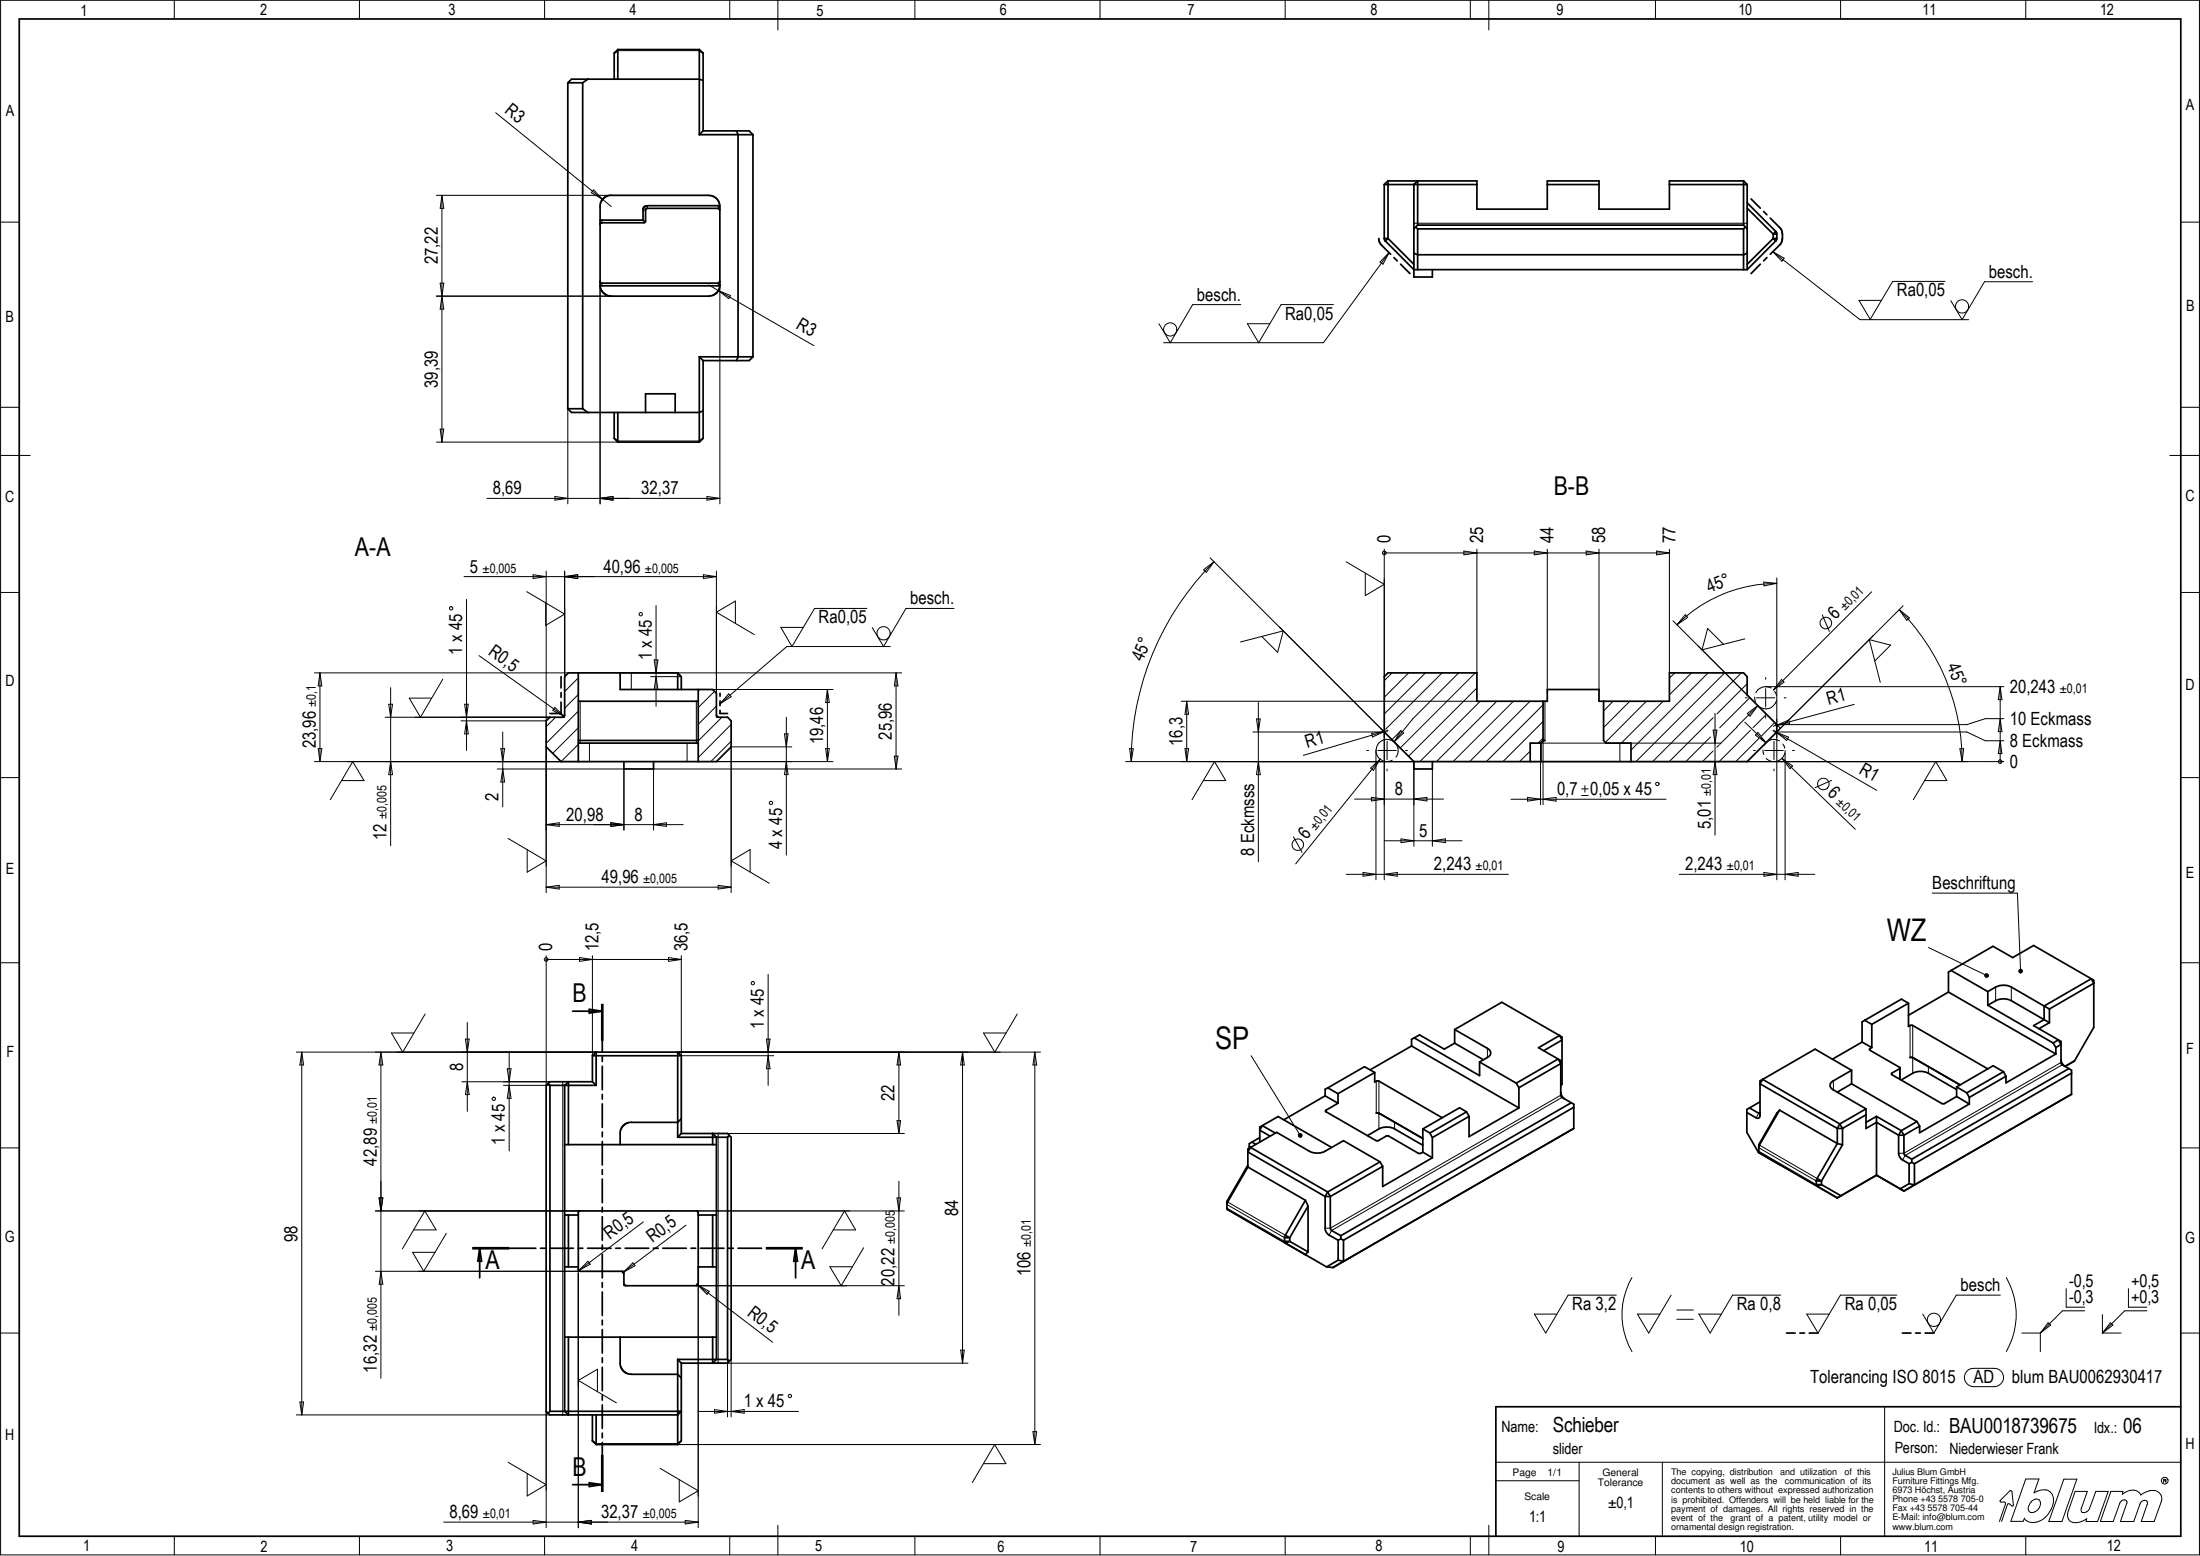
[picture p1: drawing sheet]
<svg xmlns="http://www.w3.org/2000/svg" width="594mm" height="420mm" viewBox="0 0 594 420" stroke-linecap="round" stroke-linejoin="round" font-family="sans-serif">
<g fill="none" stroke="#000" stroke-width=".27">
<path d="M.2 .1h593.7v419.8h-593.7zM47.1 .1v5M97.1 .1v5M147.1 .1v5M166.8 13.7h22M197.1 .1v5M210.1 .1v8M247.1 .1v5M297 .1v5M347 .1v5M397 .1v5M402 .1v8"/>
<path d="M447 .1v5M497 .1v5M547 .1v5M133.9 30.4l28.8 23.4M.2 60h5M117.8 52.7h47.3M119.3 52.7v66.7M119.3 52.7l.5 3.6h-.9zM160.3 51.3l2.4 2.5-3-1.8zM162.6 59.4v.8M162.7 53.8l2.4 2M173.6 56.8h.7"/>
<path d="M174.8 55.5v.8M193.9 55.5v.8M588.9 60h5M117.8 80h47.3M118.9 76.5h.9l-.5 3.5zM119.3 80l.5 3.5h-.9zM162 77v59.1M162.6 76.5v.7M191.4 77l2.6 1.5M193.9 76.5v.7M194 78.5l25.8 14.8M194 78.5l3.3 1.3-.5 .8z"/>
<path d="M194.4 77v59.1M375.1 68.2l-17.7 24.3h-43.2M375.1 68.2l-1.6 3.1-.8-.6zM381.8 60.3h90M478.7 68l23.6 18.3h29.3M478.7 68l3.1 1.7-.6 .8zM525.2 76h-14.1l-6.1 10.2-3-5.1h6M548.9 76.1h-13l-6.1 10.2-3-5.1M335.1 82.3h-13l-6.1 10.2-3-5.1M360.1 82.3h-14.2l-6 10.2-3.1-5.1h6.1M.2 110h5M117.8 119.4h49"/>
<path d="M118.9 115.9h.9l-.5 3.5zM153.3 110.4v25.7M166.8 119.1h22M588.9 110h5M.2 123h8M131.5 134.6h62.9M149.9 134.1l3.4 .5-3.4 .4zM162 134.6l3.5-.5v.9zM190.9 134.1l3.5 .5-3.5 .4zM585.9 123h8M.2 160h5M125.3 155.7h68.2"/>
<path d="M142.2 159.8l10.3 6-5.1 3.1v-6.1M144 155.2l3.5 .5-3.5 .5zM147.5 154.2v40.4h-23M152.5 154.2v28.5M152.5 155.7l3.5-.5v1zM189.9 155.2l3.6 .5-3.6 .5zM193.5 154.2v33M325 153.8l2.8-2.1-2.1 2.9zM326.8 150.6l47.3 47.4-28.6-28.7M327.8 151.7a76.2 76.2 0 0 0-22.3 54M363.6 151.7l10.2 6.1-5.1 3v-6M373.8 149.3h.1"/>
<path d="M373.8 148.3v34.4M373.8 149.3h77M395.3 148.8l3.5 .5-3.5 .5zM398.8 148.3v33.4M414.3 148.8l3.5 .5-3.5 .5zM417.8 148.3v38.9M428.3 148.8l3.5 .5-3.5 .5zM431.8 148.3v37.9M447.3 148.8l3.5 .5-3.5 .5zM450.8 148.3v33.4M476.3 157.2l3.5 .3-3.5 .7zM479.8 157.5a38.2 38.2 0 0 0-27 11.2"/>
<path d="M479.8 156v40.1M505.4 159.8l-26.5 26.5M588.9 160h5M126 161.9v40.7M129.4 177l23 16.5M176.7 178.2h1l-.5 3.5zM177.2 163.5v27.2M198.6 168.4v-6.1l-5.1 3 10.2 6.1M234.1 164.3h-14.1l-6.1 10.3-3-5.2h6M240.4 174.6h-27.9l-18.1 15.4M257.6 164.3h-13l-6 10.3-3.1-5.1M340.7 171.9l4.3 4.2 1.5-5.8-11.5 3.1"/>
<path d="M451.8 167.6l20 20.1M455.1 166l.7 .7-3 2zM471.2 172.5l-11.6 3 1.5-5.8 4.3 4.3M492.1 166l1.9 4.5M506.3 178.5l4.2-4.3-5.7-1.5 2.9 11.5M512.9 164.6a57.8 57.8 0 0 1 16.9 41.1M512.9 164.6l2.7 2.2-.7 .7zM513.9 163.6l-34.4 34.4 1.4-1.4M84.9 181.7h68.6M86.4 181.7v24M86.4 181.7l.5 3.5h-1zM104 193.7h44.5"/>
<path d="M105 190.2h1l-.5 3.5zM105.5 185.7v42.7M119.6 183.4l-6.1 10.3-3-5.2h6.1M125.5 190.2h.9l-.4 3.5zM126 194.6l.4 3.6h-.9zM135.8 197.7v20.2M149.8 191l2.6 2.5-3.1-1.7zM150 193.7l-2.5 2.5M156.2 183l-3.7 3.7M156.2 187.5l-3.7 3.7M156.2 192l-8.7 8.7M156.2 196.5l-6.9 6.9"/>
<path d="M156.7 189.4v11.3M167.5 181.7h76M170.5 181.7v4.5M175.7 182.7h8.3M177.2 182.7l.5 3.5h-1zM188 189.4v11.3M188.9 186.2l-.4 .4M192.4 186.2h32.6M192.9 186.7l-4.4 4.4M193.5 190.7l-5 4.9M194.9 193.7l-6.4 6.4M196.8 187.4l.6 .7-3 1.9z"/>
<path d="M197.4 195.6l-8.9 9M211.8 198.2h1l-.5 3.5zM212.3 193.7v37.2M223.4 186.2v19.5M223.4 186.2l.5 3.5h-.9zM242 181.7l.5 3.5h-1zM242 181.7v25.9M319 189.4h79.8M320.5 189.4v16.3M320.5 189.4l.5 3.5h-1zM338.3 197.7h35.5M339.3 194.1h1l-.5 3.6z"/>
<path d="M339.8 189.7v43M370.4 198l3.4-.5-3.2 1.5zM373.8 197.2v40.4M373.8 197.5l-21.8 6.5M374.6 197.1v.6M374.8 197.2l-1 .3M375.9 181.7l-2.1 2.1M378.1 197.5l-2.2 2.2M378.3 197.3l.7 .6-2.5 2.4zM380.4 181.7l-6.6 6.6M384.9 181.7l-11.1 11.1M389.4 181.7l-15.2 15.2"/>
<path d="M393.9 181.7l-12.4 12.4-5 6.2M398.4 181.7l-20.3 20.3M398.8 185.8l-18.4 18.4M399.7 189.4l-16.3 16.3M404.2 189.4l-16.3 16.3M408.7 189.4l-16.3 16.3M413.2 189.4l-16.3 16.3M416.7 190.3l-15.3 15.4M416.7 194.8l-10.9 10.9M416.7 199.3l-1.3 1.4M416.7 199.9v17.4M417.2 189.4v10.5"/>
<path d="M435.6 189.4l-2.6 2.6M440.1 189.4l-7.1 7.1M444.6 189.4l-11.1 11M449.1 189.4l-11.3 11.3M452.2 181.7l-1.4 1.4M456.8 181.7l-6 5.9M461.3 181.7l-20.9 20.8M461.9 199l-6.7 6.7M462.6 193.8l-11.8 11.9M462.6 197.1h1l-.5 3.6zM463.1 192.7v32.8M465.7 181.7l-23.9 24"/>
<path d="M469.1 196.3l-4.7 4.7M470.2 181.7l-23.9 24M471.2 195l5.7 5.6M471.3 188.4h.5M471.8 184.6l-8.2 8.2M471.8 192.7l2.9-2.2-2.1 2.9zM472.5 188.4l-8.1 8.1M472.7 197.2l-8.3 8.3M473.8 188.3l.2 1.2M474.3 188.4h5M474.7 190.5l-5.7 5.7M474.7 197.8l2.2 2.8-2.9-2.1z"/>
<path d="M474.8 190.6h.1M475 199.4l-6.3 6.3M476.8 185.4h64.3M476.8 182.9v.5M476.8 185.9v5M476.8 193.4v.5M477 192.9l-3.6 3.6M478.3 185.8a3 3 0 0 0-4.2 1.2M478.7 195.7l-3 3M478.8 197.2l.9 .5M479 197.1v.6M479.1 195.2l-.3 .3"/>
<path d="M479.2 186.6l.5 1.2M479.5 195.4l1.4 1.3M479.7 197.7l27.1 15.7M479.7 197.7l3.3 1.4-.5 .8zM479.7 189.1a2.94 2.94 0 0 1-5 1.4M479.8 195.8l-1 .3M479.8 195.8l3.2-1.4 .3 1zM479.8 197.2v40.4M479.8 197.7h51.3l5 2.3h5M481.1 183.5l.6 .7-2.8 2.1zM481.8 188.4h.5M500.7 190.2l-20.9 5.6"/>
<path d="M540.1 185.4v20.3M540.1 194.1l.5 3.5h-1zM540.1 185.4l.5 3.5h-1zM541.1 194.1h-5l-5 1.6h-51.3M.2 210h5M85.9 202.1h1l-.5 3.6zM92.2 210.8h6.1l-3.1-5.1-6 10.2M105.5 205.7l.5 3.5h-1zM134.3 207.6h34.2v16.6M135.2 202.1h1.1l-.5 3.6zM135.8 207.6l.5 3.6h-1.1zM147.5 201.7v39.3"/>
<path d="M156.2 201l-4.7 4.7M156.2 205.5l-.2 .2M159.2 200.7v5h-74.3M185.5 200.7v5M193.5 205.7h31.5M197.4 200.2l-5.5 5.5M212.3 205.7l.5 3.5h-1zM213.8 201.7h-16.4v39.3M223 202.1h.9l-.5 3.6zM241.5 204.2h1l-.5 3.4zM243.5 207.6h-67v16.6M303.9 205.7h77.9v22.8"/>
<path d="M305 202.1l1 .1-.5 3.5zM320 202.1h1l-.5 3.6zM324.9 210.8h6.1l-3.1-5.1-6 10.2M339.8 205.7l.5 3.5h-1zM365.8 215.8h24M369.1 202.6h.5M370.1 207.4l2.6-2.4-1.8 3zM370.3 215.3l3.5 .5-3.5 .5zM371.6 203.2a2.91 2.91 0 0 0 1.9 2.2M372.1 202.6h5M372.7 205l-22.8 28.3M374.6 200.2v4.9"/>
<path d="M374.6 207.6v.6M376 205.3l-1.2 .3M376.9 204.4a2.97 2.97 0 0 0-1.3-4.6 2.97 2.97 0 0 0-4 2.7v35.1M379.6 202.6h.5M381.8 215.8l3.5-.5v1zM386.8 207.6v20.9M408 215.8h41.9M412.5 215.3l3.5 .5-3.5 .5zM413.2 202.8l-2.9 2.9M413.2 205.7h51.4M416 200.7v16.6M416.1 200.7h48.5"/>
<path d="M416.2 200.6v5.1M416.7 215.8l3.5-.5v1zM427.1 214.8h1.8M427.1 213h1.8M428 212.1v1.8M437.4 200.7v5M462.6 202.8l-2.9 2.9M463.1 205.7l.5 3.5h-1zM464.2 201.2l-.6 .6M471.8 205.7h69.3M473.5 202.6h.5M476.1 202.5l.2 1.3"/>
<path d="M476.5 202.6h5M479 200.2v4.9M479 207.6v.6M480.5 200.1a2.98 2.98 0 0 0-4.1 1.2M481.2 204.8l19.8 19.1M481.2 204.8l2.9 2-.7 .8zM481.4 200.9l.6 1.2M482 203.3a2.97 2.97 0 0 1-5 1.5M482 202.6v35M484 202.6h.5M494.6 210.7l-4.4 2M519.7 210.8h6l-3-5.1-6 10.2"/>
<path d="M529.2 202.2l1.1-.1-.5 3.6zM540.1 205.7h.1M540.1 200l.5 3.5h-1zM588.9 210h5M137.2 226.4l10.3 6.1-5.1 3v-6.1M147.5 239.6h49.9M147.5 239.6l3.5-.5v1zM147.5 222.7l3.5-.5v.9zM147.5 222.7h37M165 222.2l3.5 .5-3.5 .4zM176.5 222.7l3.5-.5v.9zM193.9 239.1l3.5 .5-3.5 .5z"/>
<path d="M202.6 235.5v-6.1l-5.2 3.1 10.3 6M349.3 226l2.3 4.2M363.6 236.1h43.7M368.1 235.6l3.5 .5-3.5 .5zM373.8 236.1l3.5-.5v1zM373.8 227h21M378.3 226.5l3.5 .5-3.5 .5zM386.8 227l3.5-.5v1zM453.5 236.1h36.5M476.3 235.6l3.5 .5-3.5 .5zM482 236.1l3.6-.5v1zM.2 260h5"/>
<path d="M147.5 259.1h.1M147.5 258.1v35M147.5 259.1h36.5M156.5 258.6l3.5 .5-3.5 .5zM160 258.1v27M180.5 258.6l3.5 .5-3.5 .5zM184 258.1v27h25M520.8 255.9l15.6 7.5M521.8 241.2h23l.8 21M588.9 260h5M114.8 273.8l-6.1 10.3-3-5.2h6.1M126.2 276.1v24"/>
<path d="M207.4 263.1v30M274.7 273.8l-6.1 10.3-3-5.2h6.1M515.8 276.9v8.7M516.5 276.9v8.7l.5 .2M536.1 263.1l.6-.1 .2 .7-.5-.3 .5 .3a.5 .5 0 0 1-.7 .1 .5 .5 0 0 1-.1-.7zM538.9 266.5v3.7M543.1 266.5v3.7M545.3 261.9a.5 .5 0 0 1 .8 .1 .5 .5 0 0 1-.4 .7l-.1-.5 .1 .5-.5-.3zM80 284.1h81M81.5 284.1l.5 3.5h-1zM81.5 284.1v98M102.9 284.1v88.1"/>
<path d="M102.9 284.1l.5 3.5h-1zM124.7 292.1h23.8M125.7 280.6h1l-.5 3.5zM126.2 292.1l.5 3.5h-1zM136 293.1h12.5M137 288.6h1l-.5 3.5zM137.5 284.1v26.7M137.5 293.1l.5 3.5h-1zM152 292.1v90M183 284.1h98M207 280.6h.9l-.5 3.5zM207.4 285.1l.5 3.5h-.9z"/>
<path d="M242.7 284.1v22M242.7 284.1l.5 3.5h-1zM259.9 284.1l.5 3.5h-1zM259.9 284.1v84M279.4 284.1v106M279.4 284.1l.5 3.5h-1zM337.9 285.1l13.2 21.5M358 299.8v.4M371.6 291.9v8.7M372.4 291.9v8.7l.5 .3M401.7 283.1v2.4M421.5 295.7l-62.3 35.9h-1.4"/>
<path d="M421.8 296.3l-62.2 36-.7 1.2M495.1 291.8v2.5M504.9 283.2v.4M510.9 289.8v.4M512.9 288.6v2.8M516.5 285.7v4.1M520.7 288v1.8M556.5 286.9l-42.4 24.5h-1.4M556.9 287.5l-42.4 24.5-.8 1.2M.2 310h5M192.4 306.1h51.8M193.9 306.1v62"/>
<path d="M242.2 302.6h1l-.5 3.5zM242.7 319v36.2M350.7 306.3a.5 .5 0 0 1 .7-.1 .5 .5 0 0 1 0 .8l-.3-.4 .3 .4h-.6l-.2-.3zM372.4 300.7v4.1M376.6 303v1.8M474.9 309.9l15.6 9M474.9 310.9l15.6 9M475.1 309.2l15.6 9M475.1 311.3l15.6 9M475.3 300.4l-.4 .2-.7 1.2M588.9 310h5M101.4 327h55.3"/>
<path d="M102.4 323.5h1l-.5 3.5zM102.4 323.5l.5 3.5M111.7 332.1h6.1l-3.1-5.1-6 10.2M120.5 333l-6.1 10.3-3-5.1h6.1M173.7 329.9l-17.4 13.2M185.2 330.8l-16.8 12.7M188 327h56.2M225 332.1h6l-3-5.1-6 10.2M233.2 336.9l-6 10.3-3.1-5.1h6.1M242.2 323.5h1l-.5 3.5zM331.3 325.2l15.6 9M331.3 326.2l15.6 9"/>
<path d="M331.5 324.6l15.6 8.9M331.5 326.6l15.6 9.1M.2 360h5M101.4 343.3h55.3M102.9 343.3l.5 3.5h-1zM156.2 342.1v70.4M158.8 340.6l.6 .8-3.1 1.7zM168.4 343.5l-.4 .3M168.4 343.5l2.5-2.5 .6 .8zM188 347.2h56.2M188 346.7l.5 .3M188.5 347l20.1 15.4"/>
<path d="M188.5 347l3 1.7-.6 .8zM188.5 342.1v70.4M242.7 347.2l.5 3.5h-1zM436.4 349.7h-12.9l-6.1 10.3-3-5.2h6M440.7 345a19.9 19.9 0 0 0 0 20M451.3 349.7l-6.1 10.3-3-5.2h6.1M452.8 353.7h4.5M452.8 356.2h4.5M480.9 349.7h-13l-6.1 10.3-3-5.2h6M512.2 349.7h-15.2l-6.1 10.3-3-5.2h6M540.2 349.7h-11.9l-6.1 10.3-3-5.2M541.8 345a19.9 19.9 0 0 1 0 20"/>
<path d="M546 360h5M551 360v5M553.1 357.2l.7 .6-2.8 2.2zM557.9 348v5h5M562.9 353.9h-6l-5.9 6.1M567.7 360h5.1M567.7 355v5M569.9 357.2l.7 .6-2.9 2.2zM574.8 348v5h4.9M579.7 353.9h-6l-6 6.1M588.9 360h5M81 378.6h1l-.5 3.5z"/>
<path d="M161.3 375.8v-6.1l-5.1 3 10.2 6.1M192.4 368.1h69M196.5 367.1v15.5M197.4 367.1v15.5M259.4 364.6h1l-.5 3.5zM508.9 379.9v34.9M531.1 370.3l.5-.4 1.3-.4h5.7a2.48 2.48 0 0 1 2.4 2.5 2.48 2.48 0 0 1-2.4 2.4h-5.7a2.48 2.48 0 0 1-2.2-1.4 2.48 2.48 0 0 1 .4-2.7zM80 382.1h68.5M137.2 394.8l10.3 6.1-5.1 3v-6.1M147.5 381.1v31.4M161 389.8h22M178.3 396.5l10.2 6-5.1 3.1v-6.1"/>
<path d="M183 390.1h98M188.5 381.1h27.1M192.9 380.6l3.6 .5-3.6 .5zM197.4 381.1l3.5-.5v1zM265.6 395.2h6l-3-5.1-6.1 10.2M278.9 386.6h1l-.5 3.5zM403.9 399.8h22.5M403.9 394.8h185M426.4 394.8v20M448.9 394.8v20M547 399.4h3.6l-1.3 3.7 1.7-.7 1.4-.1a2.51 2.51 0 0 1 2.1 2.4 6.2 6.2 0 0 1-5.9 6.4l-1.2-.4-.7-.7-.4 .8h-3.3zM557.3 399.4h3.5l-4 11.4h-3.6z"/>
<path d="M584.3 399.8h.4M584.7 399.8l.2 .5M584.7 399.8l.1-.3h-.5v.8M47.1 414.8v5.1M97.1 414.8v5.1M119.8 411h68.7M144 410.5l3.5 .5-3.5 .5zM147.1 414.8v5.1M156.2 411l3.5-.5v1zM185 410.5l3.5 .5-3.5 .5zM197.1 414.8v5.1M210.1 411.9v8"/>
<path d="M247.1 414.8v5.1M297 414.8v5.1M347 414.8v5.1M397 414.8v5.1M402 411.9v8M447 414.8v5.1M497 414.8v5.1M539.9 410.8l1.7-4.7-.2-.4-1.2-.1-.1-.4 2.9-2.7 .3 .3 .4 3.7-.3 .2-.9-.7-.3 .1-1.7 4.7M547 414.8v5.1M548.7 405.3l.2-.1a1.41 1.41 0 0 1 1.7-.2 2.22 2.22 0 0 1-.2 2.5 2.22 2.22 0 0 1-2.4 .7 2.18 2.18 0 0 1 .7-2.9zM560.4 402.7h3.3l-1.7 4.8 .1 .7 .3 .2 1-.1 .8-.8 1.7-4.8h3.4l-2.9 8.1h-3.1l.2-.7a3.6 3.6 0 0 1-4.8 .3 2.79 2.79 0 0 1-.1-2.6zM570 402.7h3.3l-.2 .8a3.4 3.4 0 0 1 4.7-.3l.3 .5 2-1.1 1.6-.1a2.25 2.25 0 0 1 1.9 2.9l-1.9 5.4h-3.5l1.7-4.7v-.5a1.1 1.1 0 0 0-1.2-.4 1.1 1.1 0 0 0-.8 .9l-1.7 4.7h-3.6l1.7-4.8a.77 .77 0 0 0-.4-1 .77 .77 0 0 0-1 .3l-.5 .5-1.8 5h-3.4z"/>
<circle cx="316" cy="88.9" r="1.78"/>
<circle cx="529.8" cy="82.7" r="1.79"/>
<circle cx="373.8" cy="149.3" r=".49"/>
<circle cx="121.8" cy="164.3" r=".44"/>
<circle cx="173" cy="165.9" r=".46"/>
<circle cx="238.6" cy="171" r="1.81"/>
<circle cx="493" cy="168.2" r="1.57"/>
<circle cx="208.2" cy="216.8" r=".45"/>
<circle cx="447.5" cy="211.7" r=".47"/>
<circle cx="492.4" cy="211.7" r="1.57"/>
<circle cx="540.1" cy="205.6" r=".49"/>
<circle cx="350.5" cy="228.1" r="1.56"/>
<circle cx="147.5" cy="259.1" r=".49"/>
<circle cx="203.3" cy="265.5" r=".44"/>
<circle cx="133.3" cy="296.7" r=".45"/>
<circle cx="522.2" cy="356.4" r="1.81"/>
<circle cx="213.3" cy="377" r=".45"/>
<circle cx="584.6" cy="399.8" r=".92"/>
</g>
<g fill="none" stroke="#000" stroke-width=".47">
<path d="M5.2 5.1h583.7v409.7h-583.7zM165.9 14.4v7M166.8 13.4v.3M166.8 13.7v7.7M166.8 13.7l-.9 .7M166.8 13.4l-.9 1M166.8 13.4h22M188.8 13.4v.3M188.8 13.7v22.7M188.8 13.7l1.1 .7M188.8 13.4l1.1 1M189.9 14.4v20.9"/>
<path d="M153.3 22.4h4M153.3 22.4v88M157.3 22.4v88M158.7 21.4l-1.4 1M188.8 36.4h14.5M189.9 21.8l-1.1-.4h-34.5l-1 1M189.9 35.3l-1.1 1.1M189.9 35.3h12.4l1 1.1M198.9 35.3l.4 1.1v60l-.4 1M203.3 36.4v60M173.6 59.4l-11.6 .2M173.6 59.4l.6 .6"/>
<path d="M174.2 60l-.3 .2h-11.6l-.3 .5M191.4 52.8h.7l1.1 .6 .8 1 .3 .8 .1 21.8M191.4 52.7h-26.9l-.9 .4-.8 .6-.8 1.5v22.2l.4 1 .6 .8 1 .6 1.1 .1M193.9 56.3l.4 .1 .1 .4M193.9 56.3h-19.3l-.3 .3-.1 3.4M194.4 55.7l-19.9-.1-.6 .4-.3 .4v3M373.8 49.8h25M373.8 49.8v14.6M374.8 48.9h24v7.6h19v-7.6h14v7.6h19v-7.6h20M374.8 48.9v15.5M374.8 48.9l-1 .9M417.8 49.8h14"/>
<path d="M450.8 49.8h21M470.8 48.9v11.9M470.8 48.9l1 .9M471.8 49.8v12M471.8 56.2l7 7M471.8 54.8l7.7 7.7M472.9 53.7l2.5 2.5M476.2 57.1l.9 .9M478 58.9l2.9 2.9 .4 1.4v1.2l-.4 1.4-2.9 2.9M162 77h32.4M162 76l.1 .3 .5 .2h31.3l.5-.5M194.4 77l-.1 .9-.6 1.1-.8 .6-1 .3-26.8 .1"/>
<path d="M372.3 64.4l.1 .7 .5 .9 2.6 2.7M373.8 64.4l.3 .7M373.8 64.4h1M374.1 65.1l7.7 7.7h90M374.8 64.4l-.7 .7M374.8 64.4l7 7M376.4 69.6l.9 .8M378.2 71.3l2.5 2.6M381.8 61.8v13h5v-2M381.8 68.4l1 .4h88l1-.4M382.3 61.3l.5 .5M382.8 60.8v-11.9l-1 .9v12"/>
<path d="M382.8 61.8v11M382.8 61.8h88M382.8 60.8h88M382.8 60.8l-1 1M470.8 61.8v11M470.8 60.8l.5 .5M471.3 61.3l-.5 .5M471.3 61.3l.5 .5M471.8 61.8v11M475.4 71.3l-2.5 2.6M477.1 69.6l-.9 .8M478.8 63.2v1.2"/>
<path d="M478.8 63.2h1M478.8 64.4h1M478.8 64.4l-7 7M478.8 64.4l.7 .7M479.5 62.5l.3 .7M479.5 62.5l-.7 .7M479.5 65.1l-7.7 7.7M479.8 64.4l-.3 .7M479.8 63.2v1.2M188.8 96.4v22.7M188.8 96.4h14.5M188.8 96.4l1.1 1"/>
<path d="M189.9 97.4v21M203.3 96.4l-1 1h-12.4M153.3 110.4l1 1h34.5l1.1-.4M153.3 110.4h4M157.3 110.4l1.4 1M165.9 111.4v7M165.9 118.4l.9 .7M165.9 118.4l.9 1M166.8 119.1v.3M166.8 111.4v7.7M166.8 119.4h22M174.3 111.4v-5.1h8v5.1"/>
<path d="M188.8 119.1v.3M189.9 118.4l-1.1 .7M189.9 118.4l-1.1 1M151.5 189.6v3.1h-3M151.5 182.7v3.1M151.5 187v1.3M156.2 199.9h32.3M156.2 189.4h32.3M156.2 181.7v24M167.5 181.7v4.5h24.9l1.1 1v6.1l.4 .3M183 181.7h-29.5l-1 1-.1 10.6-.4 .4h-3.5l-1 .9v7.1l4 4h4.7M183 181.7v4.5"/>
<path d="M183 181.7l1 1v3.5M188.5 186.2v19.5M193.9 193.7h2.6l.9 .9v7.1l-3.9 4h-37.3M194.4 191.8v.9h2.1M194.4 187.2v.8M194.4 189.3v1.2M416.7 199.9h.5l-1.2 .8M416.7 189.4v10.5M416.7 199.9l-.7 .8M433 189.4v10.5l.7 .8h6.7v5M479.5 197.9l.3-.7-.2-1.7-7.8-7.8v-5l-1-1h-20v7.7h-19v-3.2h-14v3.2h-19v-7.7h-24l-1 1v14.8l8 8.2M479.5 198l-7.7 7.7h-58.6"/>
<path d="M156.2 200.7h32.3M168.5 205.7v1.9h8v-1.9M381.8 205.7v1.9h5v-1.9M381.8 205.7h31.4M416 200.7h-2.8v5M154.6 273h8M159.1 272.5l3.5 .5-3.5 .6zM392.8 278l8.9 5.1 .7 .6 .1 .8-.2 .5-2.8 1.8M392.8 278l12.7-7.4 15.6 9M392.8 278v3.7M421.1 279.6l-5.6 3.3 5.2 3.1M421.1 279.6l.7 1.2-5 2.9"/>
<path d="M421.1 279.6l.7 .4v12.7l-.3 .6M503.5 275.5l2 1.1M503.5 275.5l-.7 .4v5.5M505.5 276.6v6.3M515.4 270.9v6.3l.6-.4 .5 .1 20.3 11.7M515.4 270.9l-9.9 5.7M515.4 270.9l-1.9-1.1-10 5.7M526.2 267.9l29 16.7M526.2 267.9l-10.8 6.3M526.9 262l-.7 .5v5.4M526.9 262l9.9 5.8M526.9 262l11.3-6.5 5.3 3.1 5.6-3.3 15.6 9"/>
<path d="M536.8 271.4l3.1-1.6h2.3l.9 .4 8.9 5.1M536.8 267.8l3.1-1.7h2.3l.9 .4 8.9 5.2M536.8 267.8v3.6M536.8 271.4l17.6 10.2M552 275.3l-2.9 1.6 6.7 3.9M552 271.7l1.4 .8M552 271.7v3.6M552 275.3l1.4 .8M553.4 276.1l-2.8 1.7M553.4 272.5v3.6M564.7 264.3l-12.7 7.4M564.7 264.3l.7 1.2-12 7"/>
<path d="M564.7 264.3l.7 .4v12.7l-5.2 9.1M148 292.6l-.5 .5v88l.5 .5M148 292.6l.5 .5M148.5 293.1h4M148.5 293.1v88M152.5 293.1v88l1 1M152.5 293.1l1-1v17M152.5 293.1h8.5M160 285.1h24M160 292.1h-11.5l-.5 .5M160 292.1l1 1M160 285.1v7"/>
<path d="M161 284.1v9M161 284.1l-1 1M161 284.1h22M162.6 281.1v3M162.6 285.4v1.2M162.6 287.9v6.4M162.6 295.5v1.3M162.6 298.1v6.3M183 284.1v23M183 284.1l1 1M184 285.1v21M357.8 295.9l-11.1 6.5"/>
<path d="M357.8 295.9l3.5 2M358.6 293.8l-.8 .3v1.8M358.6 293.8l2.7 1.5M361.3 297.9l-3.3 1.9-.1 .3 13.7 7.9h.6l2.1-1.2 .5-.1 8.2 4.7 .5 .1 .7-.4M361.3 295.3v2.6M371.2 289.6v2.6l.7-.4 .5 .1 17.1 9.9M371.2 289.6l-9.9 5.7M371.2 289.6l-2.7-1.6-9.9 5.8M381.2 282.4l29 16.8M381.2 282.4l-11.2 6.5M381.9 280.2l-.7 .5v1.7M381.9 280.2l17.6 10.2v-3.6"/>
<path d="M381.9 280.2l1.4-.8 6.7 3.9 2.8-1.6M392.8 281.7l7.8 4.5M399.5 286.8l9.9 5.7M409.4 292.5l.8 1.2M410.2 299.2l-13.5 7.7v-5.4M410.2 293.7v5.5M420.7 286l.8 .4v9.5l.2 .4 2.6 1.5M420.7 286l.8 1.2-11.3 6.5M420.7 286l-11.3 6.5M421.5 294.9l.4 1.3 .6 .6M424.3 297.8l.7 .4v6.5M424.3 297.8l-62.2 35.9"/>
<path d="M425 299l-62.2 35.9M472.4 299.2l2.6 1.5 .3-.3M472.4 299.2l-.7 .4v6.2l3.1 5.4 21.3 12.3M475.3 297.5l-2.9 1.7M476 291.5l-.7 .3v9.4a.66 .66 0 0 1-.7 .8l-2.9-1.6M476 291.5l20.8 12M476 291.5l-.7 1.2 20.8 12M480.6 299.8l-5.5 9.4M480.6 299.8l15.5 9M480.6 299.8l-.8 .7-4.9 8.6M500 289l-5.2 3-.6 .7v.8l.8 .8 8.9 5.1M500 289l-9.9-5.7-14.1 8.2"/>
<path d="M500 292.7l-3.9 2.2M500 292.7l17.6 10.2M500 289v3.7M502.8 281.4l2.7 1.5M502.8 281.4l-8 4.6M503.9 299.4v5.3l2.8-1.6 6 3.4M503.9 299.4l-7.1 4.1M505.5 282.9l-.6 .3v.4l8.2 4.7-.1 .3-2.1 1.2v.4l13.5 7.8h.6l3.4-1.9M513.1 288.4v3.1M513.4 291.6l3.5-2 1.3-.3h1.2l1 .3 8 4.6M516.5 285.7l-.7-.1 .7-.1 12.8 7.4M516.5 285.7h.1"/>
<path d="M516.5 285.7l.5 .1M528.4 296.1l3.4 2M528.4 293.5l2.7 1.6M528.4 293.5v2.6M531.1 295.1l.7 1.2M531.8 298.1l-13.4 7.8v-1.8M531.8 296.3v1.8M541 289.4l-9.9 5.7M541 289.4l.7 1.2M541 289.4l-2.8-1.6-9.8 5.7M541.7 290.6l-9.9 5.7M554.4 281.6l.8 1.3"/>
<path d="M555.2 284.6l-13.5 7.8v-1.8M555.2 282.9v1.7M555.8 280.8l.7 .4v5.9l.4 .4 1.8 1M555.8 280.8l.7 1.2-1.3 .9M555.8 280.8l-1.4 .8M556.5 286.1l.4 1.2 .7 .6M558.7 288.5l-42.5 24.5M558.7 288.5l.7 .5v6.5M559.4 289.8l-42.4 24.4M559.4 295.5l-42.4 24.5M559.4 295.5l-45.3 26.1M560.2 286.5l-2.6 1.5"/>
<path d="M152.5 309.1h41M162.6 305.7v1.3M162.6 308.2v6.4M162.6 315.8v1.3M162.6 318.4v6.3M183 307.1h13.5M184 302.1l-1 1-13.5 .1-1.2 .7-.7 1.2-.1 4M184 306.1l-1 1M184 306.1h8.4M192.4 306.1h4.1l.4 .5M192.4 306.1l1.1 1v60M192.4 306.1v3"/>
<path d="M196.5 307.1v60M196.9 306.6l.5 .5v60l-.5 .5M196.9 306.6l-.4 .5M337 315.1l15.5 9M337 315.1l-5.5 9.5M337 314.6l-5.7 9.8M337.3 309.6l.4 .2M337.7 309.8l7.1-4 9 5.2 1.1 .3h1.6l1-.3 5.3-3 9.9 5.7M337.7 309.8l-.7 .5v4.8M337.7 309.8l-.7 1.3 20.8 12M337.7 309.8l20.8 12.1M338.1 308.4l-.8 .4v1.2"/>
<path d="M338.1 308.4l1 .6M340.2 307.2l-2.1 1.2M340.9 304l4.2-2.5 14.5 8.3M340.9 304l3.5 1.9M340.9 304l-.7 1.2 2.8 1.6M340.9 304l-.7 .3v4.1M369.2 306.7l3.5-2.1 1.4-.3 1.4 .1 .8 .3 7.9 4.5M372.4 300.7l-.8-.1h.8l11.8 6.8M372.4 300.7h.1M372.4 300.7l.5 .2M372.7 313.7l-14.2 8.2M372.7 313.7l.7 1.3"/>
<path d="M373.4 315l-14.2 8.1M384.2 311.1l2.6 1.5M384.2 304.8l1.9 1.1M384.2 304.8v6.3M386.1 305.9l.7 1.3M386.8 312.6l-13.4 7.8v-5.4M386.8 307.2v5.4M396 300.2l-9.9 5.7M396 300.2l.7 1.3M396 300.2l-1.9-1.1-9.9 5.7M396.7 301.5l-9.9 5.7M425 304.7l-62.2 35.9"/>
<path d="M425 304.7l-65 37.6M474.9 309.1v2l.2 .2 5.5 3.2M474.9 309.1l.2 .1M475.1 309.2l-.2 .7M490.5 319.9l.2 .4M490.5 318.9h1.4M490.5 319.9h1.4M490.5 318.9v1M490.7 318.2l-.2 .7M490.7 318.2l1.2 .7M491.9 318.9v1M491.9 319.9l5.2 3"/>
<path d="M491.9 319.9l-1.2 .4M496.1 308.8l-5.4 9.4M496.1 308.8l1.4 .3M496.1 304.7h1.4M496.1 304.7v4.1M496.8 303.5l-.7 1.2M496.8 303.5l.7 1.2M497.5 309.1l-5.6 9.8M497.5 304.7v4.4M503.9 301l-6.4 3.7M506.7 301.5v15.8M506.7 317.3l-9.6 5.6"/>
<path d="M506.7 317.3l7.4 4.3M506.7 301.5l-2.8 1.6M506.7 301.5l6.7 3.8M506.7 317.3h.1M506.7 317.3l-10.6 6.2M512.7 306.5v5l.2 .7 .6 .9 2 1.1M512.7 306.5h1.4M513.4 305.3l-.7 1.2M513.4 305.3l.7 1.2M514.1 306.5v5l.3 .5 1.8 1M515.5 314.2v5.4M515.5 319.6l-2.4 1.4 1 .6"/>
<path d="M515.5 319.6l1.5 .4M516.2 313.9l.8 .3M516.2 313.9l-.7 .3M516.2 313v.9M517 314.2v5.8M517 320l-2.9 1.6M517.6 302.9l-4.2 2.4M517.6 302.9l.8 1.2M518.4 304.1l-4.3 2.4M129.5 337.1v8M129.5 337.1l.5 3.5h-1zM137.5 337.1h7.2"/>
<path d="M146 337.1h1.2M148.5 337.1h6.3M152.5 328.1h3.7M153.5 328.1v14M156.1 337.1h1.3M156.7 326.9l-.5 .3v15.8l.5 .3h11.4l.4 .5v3l.5 .4h19l.5-.3v-19.5M156.7 327h31.5l.3 .4M158.7 337.1h6.3M162.6 326v1.3M162.6 328.5v6.4M162.6 336.2v1.2M162.6 338.7v6.4"/>
<path d="M166.3 337.1h1.2M168.8 337.1h6.4M176.4 337.1h1.3M179 337.1h6.3M186.6 337.1h1.3M188.5 328.1h5M189.1 337.1h6.4M192.4 328.1v14M196.8 337.1h1.2M199.3 337.1h6.3M214.8 337.1l.5 3.5h-1zM214.8 337.1v8"/>
<path d="M331.3 324.4v1.9l.2 .3 26.7 15.5M331.3 324.4l.2 .2M331.5 324.6l-.2 .6M346.9 335.2l.2 .5 1.2-.5M346.9 334.2h1.4M346.9 334.2v1M346.9 335.2h1.4M347.1 333.5l-.2 .7M347.1 333.5l1.2 .7M348.3 335.2l4.9 2.8M348.3 334.2v1M352.5 324.1l.7 1.6"/>
<path d="M352.5 324.1l-5.4 9.4M353.2 338l-.7 .8M353.2 325.7v12.3M353.2 325.7l-4.9 8.5M357.8 323.1l.1 9 .9 1.4 2.6 1.4M357.8 323.1h1.4M358.5 321.9l-.7 1.2M358.5 321.9l.7 1.2M359.2 323.1l.1 8.8 .3 .4 2.5 1.4M361.4 334.9v5.4M362.1 334.5l-.7 .4M362.1 334.5l.7 .4"/>
<path d="M362.1 333.7v.8M362.8 334.9v5.7M490.7 320.3l5.4 3.2M497.1 322.9l-1 .6M152.5 342.1h3.7M162.6 346.3v1.3M162.6 348.9v6.3M162.6 356.5v1.3M162.6 359v6.4M188.5 342.1h5M358.2 342.1l1.8 .2M361.4 340.3l-3.2 1.8"/>
<path d="M361.4 340.3l1.4 .3M362.8 340.6l-2.8 1.7M482.4 360h2.4M486 360h1.3M488.6 360h2.3M513.7 360h2.3M517.3 360h1.3M519.8 360h2.4M152.5 361.1h41M153.5 361.1v21M162.6 366.6v1.3M162.6 369.2v6.3"/>
<path d="M162.6 376.8v1.3M162.6 379.3v6.4M167.5 361.1v7.5l.4 1.1 .7 .8 .9 .4 1 .2h12.5l1 1M183 367.1v22.7M183 367.1l1 1M183 367.1h10.5M184 368.1v21M192.4 361.1v7l1.1-1M193.5 367.1h3M196.5 367.1l.4 .5M196.9 367.6l-.4 .5h-12.5M588.9 379.9h-185v34.9"/>
<path d="M148 381.6l.5 .5h5M148.5 381.1h35.5l-1 1h-29.5M148.5 381.1l-.5 .5M160 382.1v7M160 389.1l1 .7M160 389.1l1 1M161 389.8v.3M161 382.1v7.7M161 390.1h22M162.6 387v1.2M162.6 389.5v3.4M183 389.8v.3"/>
<path d="M184 389.1l-1 .7M184 389.1l-1 1M154.6 400.9h8M159.1 400.4l3.5 .5-3.5 .5z"/>
</g>
<path d="M162.6 271.1v10M127.5 337.1h10M206.8 337.1h10M162.6 392.9v10" fill="none" stroke="#000" stroke-width=".72" stroke-linecap="butt"/>
<g fill="#000">
<path d="M536.1 263.1l.6-.1 .2 .7-.5-.3 .5 .3a.5 .5 0 0 1-.7 .1 .5 .5 0 0 1-.1-.7z" fill-rule="evenodd"/>
<path d="M545.3 261.9a.5 .5 0 0 1 .8 .1 .5 .5 0 0 1-.4 .7l-.1-.5 .1 .5-.5-.3z" fill-rule="evenodd"/>
<path d="M350.7 306.3a.5 .5 0 0 1 .7-.1 .5 .5 0 0 1 0 .8l-.3-.4 .3 .4h-.6l-.2-.3z" fill-rule="evenodd"/>
</g>
<g font-size="8.4">
<text x="509.5" y="254.1">WZ</text>
<text x="328.1" y="283.3">SP</text>
</g>
<g font-size="7">
<text x="419.6" y="133.6">B-B</text>
<text x="95.8" y="150.1">A-A</text>
<text x="154.6" y="270.6">B</text>
<text x="131.1" y="342.6">A</text>
<text x="216.4" y="342.6">A</text>
<text x="154.6" y="398.5">B</text>
</g>
<g font-size="5.6">
<text x="419.3" y="386.7">Schieber</text>
<text x="526.3" y="386.9">BAU0018739675</text>
<text x="573.3" y="386.9">06</text>
</g>
<g font-size="4.9">
<text x="136.1" y="30.1" transform="rotate(39 136.1 30.1)">R3</text>
<text x="118.2" y="71.4" transform="rotate(-90 118.2 71.4)">27,22</text>
<text x="537" y="75">besch.</text>
<text x="323.2" y="81.2">besch.</text>
<text x="512.2" y="80">Ra0,05</text>
<text x="214.8" y="88.6" transform="rotate(30 214.8 88.6)">R3</text>
<text x="347" y="86.3">Ra0,05</text>
<text x="118.2" y="104.7" transform="rotate(-90 118.2 104.7)">39,39</text>
<text x="133" y="133.5">8,69</text>
<text x="173.2" y="133.5">32,37</text>
<text x="375.4" y="146.7" transform="rotate(-90 375.4 146.7)">0</text>
<text x="400.5" y="146.7" transform="rotate(-90 400.5 146.7)">25</text>
<text x="419.5" y="146.7" transform="rotate(-90 419.5 146.7)">44</text>
<text x="433.4" y="146.7" transform="rotate(-90 433.4 146.7)">58</text>
<text x="452.5" y="146.7" transform="rotate(-90 452.5 146.7)">77</text>
<text x="126.9" y="154.6">5</text>
<text x="162.9" y="154.6">40,96</text>
<text x="461.6" y="160.2" transform="rotate(-23 461.6 160.2)">45°</text>
<text x="245.8" y="163.2">besch.</text>
<text x="495.7" y="167.3" transform="rotate(-45 495.7 167.3)">6</text>
<text x="221.1" y="168.3">Ra0,05</text>
<text x="124.8" y="176.7" transform="rotate(-90 124.8 176.7)">1 x 45</text>
<text x="131.6" y="176.7" transform="rotate(35 131.6 176.7)">R0,5</text>
<text x="176" y="178.4" transform="rotate(-90 176 178.4)">1 x 45</text>
<text x="308.6" y="178.8" transform="rotate(-67 308.6 178.8)">45°</text>
<text x="525.7" y="179.8" transform="rotate(67 525.7 179.8)">45°</text>
<text x="493.8" y="190.4" transform="rotate(-15 493.8 190.4)">R1</text>
<text x="542.7" y="187.1">20,243</text>
<text x="542.7" y="195.7">10 Eckmass</text>
<text x="85.3" y="202.1" transform="rotate(-90 85.3 202.1)">23,96</text>
<text x="222.3" y="201" transform="rotate(-90 222.3 201)">19,46</text>
<text x="240.8" y="199.7" transform="rotate(-90 240.8 199.7)">25,96</text>
<text x="319.3" y="201.5" transform="rotate(-90 319.3 201.5)">16,3</text>
<text x="353" y="202" transform="rotate(-16 353 202)">R1</text>
<text x="542.7" y="201.7">8 Eckmass</text>
<text x="501.7" y="208.6" transform="rotate(30 501.7 208.6)">R1</text>
<text x="542.7" y="207.3">0</text>
<text x="376.7" y="214.7">8</text>
<text x="420.4" y="214.7">0,7</text>
<text x="429.4" y="214.7">0,05 x 45</text>
<text x="493.3" y="214.3" transform="rotate(44 493.3 214.3)">6</text>
<text x="134.6" y="216.3" transform="rotate(-90 134.6 216.3)">2</text>
<text x="152.9" y="221.6">20,98</text>
<text x="171.4" y="221.6">8</text>
<text x="104.3" y="226.8" transform="rotate(-90 104.3 226.8)">12</text>
<text x="352.9" y="226.9" transform="rotate(-51 352.9 226.9)">6</text>
<text x="383.2" y="225.9">5</text>
<text x="462" y="223.9" transform="rotate(-90 462 223.9)">5,01</text>
<text x="211.2" y="229.3" transform="rotate(-90 211.2 229.3)">4 x 45</text>
<text x="338.7" y="231.1" transform="rotate(-90 338.7 231.1)">8 Eckmsss</text>
<text x="162.4" y="238.5">49,96</text>
<text x="387.2" y="235">2,243</text>
<text x="455" y="235">2,243</text>
<text x="521.8" y="240.1">Beschriftung</text>
<text x="149.1" y="256.9" transform="rotate(-90 149.1 256.9)">0</text>
<text x="161.6" y="256.9" transform="rotate(-90 161.6 256.9)">12,5</text>
<text x="185.6" y="256.9" transform="rotate(-90 185.6 256.9)">36,5</text>
<text x="206.3" y="278" transform="rotate(-90 206.3 278)">1 x 45</text>
<text x="125" y="289.2" transform="rotate(-90 125 289.2)">8</text>
<text x="241.6" y="297.3" transform="rotate(-90 241.6 297.3)">22</text>
<text x="136.3" y="309.2" transform="rotate(-90 136.3 309.2)">1 x 45</text>
<text x="101.7" y="314.7" transform="rotate(-90 101.7 314.7)">42,89</text>
<text x="258.8" y="328.3" transform="rotate(-90 258.8 328.3)">84</text>
<text x="80.3" y="335.3" transform="rotate(-90 80.3 335.3)">98</text>
<text x="164.7" y="334.8" transform="rotate(-37 164.7 334.8)">R0,5</text>
<text x="176.2" y="335.7" transform="rotate(-37 176.2 335.7)">R0,5</text>
<text x="241.6" y="347.1" transform="rotate(-90 241.6 347.1)">20,22</text>
<text x="278.3" y="344.6" transform="rotate(-90 278.3 344.6)">106</text>
<text x="424.6" y="353.7">Ra 3,2</text>
<text x="469" y="353.7">Ra 0,8</text>
<text x="498.1" y="353.7">Ra 0,05</text>
<text x="529.4" y="348.6">besch</text>
<text x="201.5" y="355" transform="rotate(37 201.5 355)">R0,5</text>
<text x="101.7" y="370.6" transform="rotate(-90 101.7 370.6)">16,32</text>
<text x="488.8" y="373.3">Tolerancing ISO 8015</text>
<text x="532.9" y="373.3">AD</text>
<text x="543.3" y="373.3">blum BAU0062930417</text>
<text x="200.8" y="380">1 x 45</text>
<text x="121.4" y="409.9">8,69</text>
<text x="162.3" y="409.9">32,37</text>
</g>
<g font-size="4.8">
<text x="558.7" y="347.4">-0,5</text>
<text x="575.5" y="347.4">+0,5</text>
<text x="558.7" y="351.9">-0,3</text>
<text x="575.5" y="351.9">+0,3</text>
</g>
<g font-size="4.2">
<text x="21.8" y="4.2">1</text>
<text x="70.2" y="4.1">2</text>
<text x="121.1" y="4.1">3</text>
<text x="170" y="4.1">4</text>
<text x="220.5" y="4.2">5</text>
<text x="270" y="4.1">6</text>
<text x="320.6" y="4.1">7</text>
<text x="370.1" y="4.1">8</text>
<text x="420.3" y="4.1">9</text>
<text x="469.5" y="4.1">10</text>
<text x="519.2" y="4.1">11</text>
<text x="567.1" y="4.1">12</text>
<text x="590.3" y="29.8">A</text>
<text x="1.6" y="31.3">A</text>
<text x="590.3" y="83.9">B</text>
<text x="1.5" y="86.8">B</text>
<text x="1.4" y="135.5">C</text>
<text x="590.2" y="135.3">C</text>
<text x="1.5" y="185.3">D</text>
<text x="590.2" y="186.4">D</text>
<text x="1.6" y="236.1">E</text>
<text x="590.3" y="237.1">E</text>
<text x="1.7" y="285.5">F</text>
<text x="590.3" y="284.7">F</text>
<text x="1.3" y="335.5">G</text>
<text x="590.1" y="335.7">G</text>
<text x="1.4" y="388.9">H</text>
<text x="405.5" y="386.8">Name:</text>
<text x="511.4" y="386.8">Doc. Id.:</text>
<text x="565.4" y="386.9">Idx.:</text>
<text x="419.3" y="392.5">slider</text>
<text x="511.6" y="392.3">Person:</text>
<text x="526.4" y="392.6">Niederwieser Frank</text>
<text x="590.2" y="391.2">H</text>
<text x="434.2" y="407.3">±0,1</text>
<text x="412.9" y="411">1:1</text>
<text x="22.4" y="418.9">1</text>
<text x="70.3" y="419">2</text>
<text x="120.5" y="418.8">3</text>
<text x="170.4" y="418.8">4</text>
<text x="220.1" y="418.8">5</text>
<text x="269.4" y="419">6</text>
<text x="321.3" y="419">7</text>
<text x="371.4" y="418.8">8</text>
<text x="420.6" y="419">9</text>
<text x="469.9" y="419">10</text>
<text x="519.6" y="419">11</text>
<text x="569" y="418.8">12</text>
</g>
<g font-size="3.5">
<text x="130.3" y="154.6">±0,005</text>
<text x="174.2" y="154.6">±0,005</text>
<text x="498.2" y="165.1" transform="rotate(-45 498.2 165.1)">±0,01</text>
<text x="85.3" y="190.9" transform="rotate(-90 85.3 190.9)">±0,1</text>
<text x="556.2" y="187.1">±0,01</text>
<text x="462" y="214.9" transform="rotate(-90 462 214.9)">±0,01</text>
<text x="104.4" y="221.1" transform="rotate(-90 104.4 221.1)">±0,005</text>
<text x="495.7" y="216.8" transform="rotate(44 495.7 216.8)">±0,01</text>
<text x="355.2" y="224.4" transform="rotate(-51 355.2 224.4)">±0,01</text>
<text x="173.6" y="238.5">±0,005</text>
<text x="398.4" y="235">±0,01</text>
<text x="466.3" y="235">±0,01</text>
<text x="101.8" y="303.5" transform="rotate(-90 101.8 303.5)">±0,01</text>
<text x="241.6" y="335.9" transform="rotate(-90 241.6 335.9)">±0,005</text>
<text x="278.3" y="336.8" transform="rotate(-90 278.3 336.8)">±0,01</text>
<text x="101.8" y="359.4" transform="rotate(-90 101.8 359.4)">±0,005</text>
<text x="130.4" y="409.9">±0,01</text>
<text x="173.6" y="409.9">±0,005</text>
</g>
<g font-size="2.8">
<text x="408.5" y="398.4">Page</text>
<text x="417.9" y="398.4">1/1</text>
<text x="431.5" y="401.4">Tolerance</text>
<text x="432.8" y="398.6">General</text>
<text x="411.6" y="405">Scale</text>
</g>
<g font-size="2.5">
<text x="451.3" y="398.3">The copying, distribution</text>
<text x="451.3" y="400.8">document as well as the</text>
<text x="480.7" y="398.3">and utilization</text>
<text x="482" y="400.8">communication of its</text>
<text x="498.1" y="398.3">of this</text>
<text x="511" y="398.2">Julius Blum GmbH</text>
<text x="511" y="400.7">Furniture Fittings Mfg.</text>
<text x="451.3" y="403.3">contents to others without expressed authorization</text>
<text x="451.3" y="405.7">is prohibited. Offenders will be held liable for the</text>
<text x="511" y="403.1">6973 Höchst, Austria</text>
<text x="511" y="405.6">Phone +43 5578 705-0</text>
<text x="451.3" y="408.2">payment of damages. All rights reserved in the</text>
<text x="451.3" y="410.7">event of the</text>
<text x="451.3" y="413.1">ornamental design registration.</text>
<text x="467.3" y="410.7">grant of a patent, utility model or</text>
<text x="511" y="408.1">Fax +43 5578 705-44</text>
<text x="511" y="410.5">E-Mail: info@blum.com</text>
<text x="511" y="413">www.blum.com</text>
</g>
</svg>
